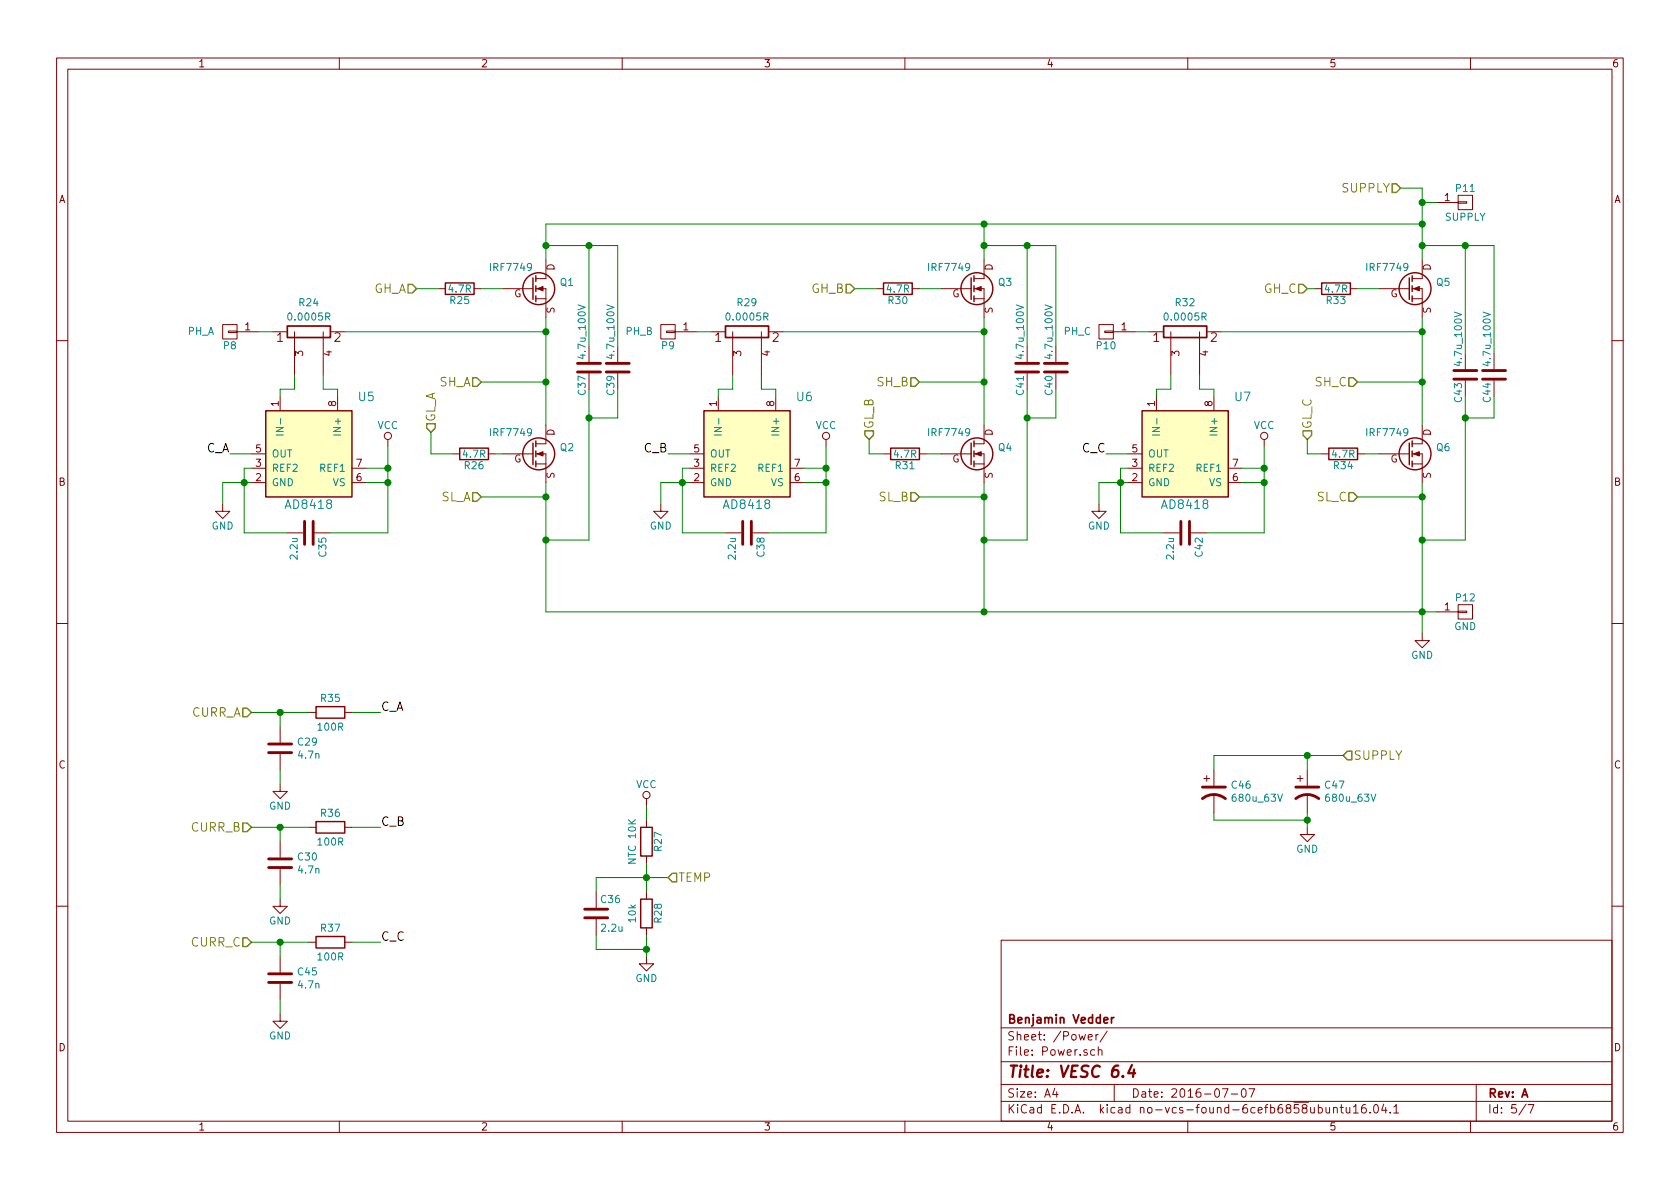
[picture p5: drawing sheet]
<svg xmlns="http://www.w3.org/2000/svg" width="297mm" height="210mm" viewBox="0 0 297 210" stroke-linecap="round" stroke-linejoin="round" font-family="sans-serif">
<g fill="none" stroke="#840000" stroke-width=".18">
<path d="M10 10.3h277v189.9h-277zM12 12.2h273v186.1h-273zM60 10.3v1.9M110 10.3v1.9M160 10.3v1.9M210 10.3v1.9M260 10.3v1.9M254 35.8h3.8M257.8 35.7h1.5v.2h-1.5zM257.8 34.5h2.5v2.6h-2.5zM39.4 57.4h2.5v2.5h-2.5zM40.4 58.5h1.5v.3h-1.5z"/>
<path d="M41.9 58.7h3.8M48.3 58.7h2.5M52.1 58.7v7.6M57.1 58.7v7.6M58.4 58.7h2.6M77.5 51h1.2M83.8 51h1.3M88.9 51h5.3M94.7 51h1.8v5.1M94.7 52.8h1.8M96.5 46v3.3h-1.8M116.8 57.4h2.6v2.5h-2.6z"/>
<path d="M117.9 58.5h1.5v.3h-1.5zM119.4 58.7h3.8M125.7 58.7h2.6M129.5 58.7v7.6M134.6 58.7v7.6M135.9 58.7h2.5M154.9 51h1.3M161.3 51h1.3M166.4 51h5.3M172.2 51h1.8v5.1M172.2 52.8h1.8M174 46v3.3h-1.8"/>
<path d="M194.3 57.4h2.5v2.5h-2.5zM195.3 58.5h1.5v.3h-1.5zM196.8 58.7h3.9M203.2 58.7h2.5M207 58.7v7.6M212.1 58.7v7.6M213.4 58.7h2.5M232.4 51h1.3M238.8 51h1.2M243.8 51h5.4M249.7 51h1.8v5.1M249.7 52.8h1.8"/>
<path d="M251.5 46v3.3h-1.8M10 60.2h2M49.5 70.1v2.5M59.7 70.1v2.5M68.6 77.7v1.3M96.5 75.2v3.3h-1.8M104.1 61.2v2.8M109.2 61.2v2.8M127 70.1v2.5M137.2 70.1v2.5M146 77.7v1.3M174 75.2v3.3h-1.8"/>
<path d="M181.6 61.2v2.8M181.6 66v2.8M186.7 61.2v2.8M204.5 70.1v2.5M214.6 70.1v2.5M223.5 77.7v1.3M251.5 75.2v3.3h-1.8M259.1 62.5v2.8M264.2 62.5v2.8M285 60.2h2M39.4 89.1v1.3h1.2l-1.2 1.3-1.3-1.3h1.3M44.4 80.3h2.6"/>
<path d="M44.4 85.3h2.6M44.4 82.8h2.6M50.8 94.2h2.8M55.6 94.2h2.8M62.2 85.3h2.6M62.2 82.8h2.6M80 80.3h1.3M86.4 80.3h1.2M88.9 80.3h5.3M94.7 80.3h1.8v5M94.7 82h1.8M116.8 89.1v1.3h1.3l-1.3 1.3-1.2-1.3h1.2"/>
<path d="M121.9 80.3h2.6M121.9 85.3h2.6M121.9 82.8h2.6M128.3 94.2h2.8M133.1 94.2h2.8M139.7 85.3h2.5M139.7 82.8h2.5M156.2 80.3h1.3M162.6 80.3h1.2M166.4 80.3h5.3M172.2 80.3h1.8v5M172.2 82h1.8"/>
<path d="M194.3 89.1v1.3h1.3l-1.3 1.3-1.3-1.3h1.3M199.4 80.3h2.5M199.4 85.3h2.5M199.4 82.8h2.5M205.7 94.2h2.8M210.6 94.2h2.8M217.2 85.3h2.5M217.2 82.8h2.5M233.7 80.3h1.2M240 80.3h1.3M243.8 80.3h5.4M249.7 80.3h1.8v5"/>
<path d="M249.7 82h1.8M10 110.3h2M251.5 112v1.3h1.2l-1.2 1.2-1.3-1.2h1.3M254 108.2h3.8M257.8 108.1h1.5v.2h-1.5zM257.8 106.9h2.5v2.6h-2.5zM285 110.3h2M49.5 138.7v1.2h1.3l-1.3 1.3-1.2-1.3h1.2M49.5 128.5v2.8M49.5 133.3v2.8M54.6 126h1.3M61 126h1.2"/>
<path d="M212.9 137.7h1M213.4 137.2v1M214.6 136.1v2.8M229.4 137.7h1M229.9 137.2v1M231.1 136.1v2.8M49.5 159v1.3h1.3l-1.3 1.2-1.2-1.2h1.2M49.5 148.8v2.8M49.5 153.7v2.8M54.6 146.3h1.3M61 146.3h1.2M105.4 157.7v2.8"/>
<path d="M114.3 141.2v1.3M114.3 145v1.3M114.3 151.4v1.2M114.3 157.7v1.3M214.6 140.5v3.3M231.1 146.3v1.3h1.3l-1.3 1.2-1.2-1.2h1.2M231.1 140.5v3.3M10 160.2h2M49.5 179.3v1.3h1.3l-1.3 1.3-1.2-1.3h1.2M49.5 169.2v2.8M49.5 174v2.8M54.6 166.6h1.3"/>
<path d="M61 166.6h1.2M105.4 162.6v2.7M114.3 169.2v1.2h1.3l-1.3 1.3-1.3-1.3h1.3M114.3 164.1v1.2M177 166.3h108v32h-108zM285 160.2h2M60 198.3v1.9M110 198.3v1.9M160 198.3v1.9M177 194.8h108M177 191.8h108M177 187.8h108"/>
<path d="M177 181.8h108M186.5 192.5l-.4 1h1M186.8 193v1M192.4 183.4l.7-.1v-.3l-.5-.1-.2 .2 .1 .7h.6M193.5 185.7l-.4-.1-.3 .3 .1 .6 .2 .1 .4-.1M193.8 182.9v1M194.2 185.7h.1a.37 .37 0 0 1 .5 .1v.8M194.2 182.9l-.4 .2v.1M194.2 185.1v1.5M195.8 182.3l-1.3 2M197 191.8v3M210 198.3v1.9"/>
<path d="M216.1 192.5h1l-.6 1.5M217.7 193.5h1.1M219.6 192.7l.4-.2a.94 .94 0 0 1 0 1.5 .82 .82 0 0 1-.4-1.3zM220.8 192.5h1l-.6 1.5M233.1 195.9l.4-.1 .3 .3-.1 .6-.2 .1-.4-.1M233.1 195.3v1.5M234.4 195.8l.1 .9 .4 .1 .2-.1M235.1 195.8v1M235.8 196l.1-.1a.37 .37 0 0 1 .5 .1v.8M235.8 195.8v1M236.9 195.8h.6M237.2 195.3v1.3l.3 .2"/>
<path d="M238 195.8l.1 .9 .3 .1 .3-.1M238.7 195.8v1M239.3 195.8l.4-.5v1.5M239.3 196.8h.9M241.4 195.3a.62 .62 0 0 0-.7 .7l.1 .7 .2 .1 .5-.1 .1-.5-.2-.2-.4-.1-.3 .3M242.2 196.7v.1M243 195.5l.4-.2a.94 .94 0 0 1 0 1.5l-.5-.3v-.6zM244.7 195.2l-.4 1.1h.9M245 195.8v1M245.8 196.7v.1M246.4 195.8l.5-.5v1.5M246.4 196.8h.9"/>
<path d="M260 198.3v1.9M261 191.8v6.5M269.8 195.2l-1.2 2M270.2 195.3h1l-.6 1.5"/>
<circle cx="68.6" cy="77.1" r=".63"/>
<circle cx="146" cy="77.1" r=".63"/>
<circle cx="223.5" cy="77.1" r=".63"/>
<circle cx="114.3" cy="140.6" r=".63"/>
</g>
<path d="M200.1 188.3l-.6 1.5h1.2M200.5 189.1l-.2 1.3" fill="none" stroke="#840000" stroke-width=".41"/>
<path d="M50.8 57.7h7.6v2h-7.6zM128.3 57.7h7.6v2h-7.6zM205.7 57.7h7.7v2h-7.7zM196.5 179.9v1M197 179.9l-.5 .3M195.2 180.4l.7-.1-.1-.3-.4-.1-.2 .2v.7h.6" fill="none" stroke="#840000" stroke-width=".3"/>
<g fill="none" stroke="#840000" stroke-width=".25">
<path d="M78.7 50h5.1v2.1h-5.1zM94.2 49.1v3.9M94.7 48.8v1M94.7 50.5v1.1M94.7 52.3v1M156.2 50h5.1v2.1h-5.1zM171.7 49.1v3.9M172.2 48.8v1M172.2 50.5v1.1M172.2 52.3v1M233.7 50h5.1v2.1h-5.1zM249.2 49.1v3.9"/>
<path d="M249.7 48.8v1M249.7 50.5v1.1M249.7 52.3v1M47 72.6h15.2v15.3h-15.2zM81.3 79.2h5.1v2.1h-5.1zM94.2 78.4v3.8M94.7 78v1M94.7 79.8v1M124.5 72.6h15.2v15.3h-15.2zM157.5 79.2h5.1v2.1h-5.1zM171.7 78.4v3.8M172.2 78v1"/>
<path d="M172.2 79.8v1M201.9 72.6h15.3v15.3h-15.3zM234.9 79.2h5.1v2.1h-5.1zM249.2 78.4v3.8M249.7 78v1M249.7 79.8v1M94.7 81.5v1M172.2 81.5v1M249.7 81.5v1M55.9 125h5.1v2h-5.1zM55.9 145.3h5.1v2h-5.1zM113.3 159h2v5.1h-2z"/>
<path d="M113.3 146.3h2v5.1h-2zM55.9 165.6h5.1v2h-5.1z"/>
<circle cx="95.2" cy="51" r="2.82"/>
<circle cx="172.7" cy="51" r="2.82"/>
<circle cx="250.2" cy="51" r="2.82"/>
<circle cx="95.2" cy="80.3" r="2.82"/>
<circle cx="172.7" cy="80.3" r="2.82"/>
<circle cx="250.2" cy="80.3" r="2.82"/>
</g>
<g fill="none" stroke="#008400" stroke-width=".18">
<path d="M174 39.6v6.4M247.6 33.3h3.9v12.7M251.5 39.6h-155v6.4M251.5 35.8h2.5M45.7 58.7h2.6M61 58.7h35.5M73.7 51h3.8M85.1 51h3.8M96.5 56.1v19.1M96.5 43.4h12.7v17.8M104.1 43.4v17.8M123.2 58.7h2.5"/>
<path d="M138.4 58.7h35.6M151.1 51h3.8M162.6 51h3.8M174 56.1v19.1M174 43.4h12.7v17.8M181.6 43.4v17.8M200.7 58.7h2.5M215.9 58.7h35.6M231.1 51h1.3M240 51h3.8M251.5 56.1v19.1M251.5 43.4h12.7v19.1"/>
<path d="M259.1 43.4v19.1M52.1 66.3v2.5h-2.6v1.3M57.1 66.3v2.5h2.6v1.3M68.6 79v15.2h-10.2M76.2 76.4v3.9h3.8M85.1 67.6h11.4M104.1 68.8v26.7h-7.6M109.2 68.8v5.1h-5.1M129.5 66.3v2.5h-2.5v1.3M134.6 66.3v2.5h2.6v1.3M146 79v15.2h-10.1M153.7 77.7v2.6h2.5"/>
<path d="M162.6 67.6h11.4M181.6 68.8v26.7h-7.6M186.7 68.8v5.1h-5.1M207 66.3v2.5h-2.5v1.3M212.1 66.3v2.5h2.5v1.3M223.5 79v15.2h-10.1M231.1 77.7v2.6h2.6M240 67.6h11.5M259.1 70.1v25.4h-7.6M264.2 70.1v3.8h-5.1M40.6 80.3h3.8M44.4 85.3h-5v3.8"/>
<path d="M44.4 82.8h-1.2v11.4h7.6M64.8 85.3h3.8M64.8 82.8h3.8M85.1 87.9h11.4M87.6 80.3h1.3M96.5 85.3v22.9h157.5M118.1 80.3h3.8M121.9 85.3h-5.1v3.8M121.9 82.8h-1.3v11.4h7.7M142.2 85.3h3.8M142.2 82.8h3.8M162.6 87.9h11.4"/>
<path d="M163.8 80.3h2.6M174 85.3v22.9M195.6 80.3h3.8M199.4 85.3h-5.1v3.8M199.4 82.8h-1.3v11.4h7.6M219.7 85.3h3.8M219.7 82.8h3.8M240 87.9h11.5M241.3 80.3h2.5M251.5 85.3v26.7M44.4 126h10.2M49.5 126v2.5"/>
<path d="M49.5 136.1v2.6M62.2 126h5.1M231.1 133.6v2.5M237.5 133.6h-22.9v2.5M44.4 146.3h10.2M49.5 146.3v2.5M49.5 156.5v2.5M62.2 146.3h5.1M114.3 142.5v2.5M114.3 152.6v5.1M118.1 155.2h-12.7v2.5M214.6 143.8v1.2h16.5"/>
<path d="M231.1 143.8v2.5M44.4 166.6h10.2M49.5 166.6v2.6M49.5 176.8v2.5M62.2 166.6h5.1M105.4 165.3v2.6h8.9M114.3 165.3v3.9"/>
</g>
<g fill="#008400" stroke="#008400" stroke-width=".25">
<circle cx="251.5" cy="67.6" r=".51"/>
<circle cx="251.5" cy="87.9" r=".51"/>
<circle cx="174" cy="58.7" r=".51"/>
<circle cx="174" cy="67.6" r=".51"/>
<circle cx="174" cy="87.9" r=".51"/>
<circle cx="96.5" cy="67.6" r=".51"/>
<circle cx="96.5" cy="87.9" r=".51"/>
<circle cx="174" cy="108.2" r=".51"/>
<circle cx="174" cy="39.6" r=".51"/>
<circle cx="96.5" cy="95.5" r=".51"/>
<circle cx="96.5" cy="43.4" r=".51"/>
<circle cx="174" cy="43.4" r=".51"/>
<circle cx="174" cy="95.5" r=".51"/>
<circle cx="251.5" cy="43.4" r=".51"/>
<circle cx="251.5" cy="95.5" r=".51"/>
<circle cx="251.5" cy="39.6" r=".51"/>
<circle cx="251.5" cy="108.2" r=".51"/>
<circle cx="251.5" cy="35.8" r=".51"/>
<circle cx="114.3" cy="155.2" r=".51"/>
<circle cx="114.3" cy="167.9" r=".51"/>
<circle cx="120.7" cy="85.3" r=".51"/>
<circle cx="146.1" cy="85.3" r=".51"/>
<circle cx="146.1" cy="82.8" r=".51"/>
<circle cx="43.2" cy="85.3" r=".51"/>
<circle cx="68.6" cy="85.3" r=".51"/>
<circle cx="68.6" cy="82.8" r=".51"/>
<circle cx="96.5" cy="58.7" r=".51"/>
<circle cx="198.1" cy="85.3" r=".51"/>
<circle cx="223.5" cy="85.3" r=".51"/>
<circle cx="223.5" cy="82.8" r=".51"/>
<circle cx="251.5" cy="58.7" r=".51"/>
<circle cx="104.1" cy="73.9" r=".51"/>
<circle cx="181.6" cy="73.9" r=".51"/>
<circle cx="259.1" cy="73.9" r=".51"/>
<circle cx="259.1" cy="43.4" r=".51"/>
<circle cx="181.6" cy="43.4" r=".51"/>
<circle cx="104.1" cy="43.4" r=".51"/>
<circle cx="49.5" cy="126" r=".51"/>
<circle cx="49.5" cy="146.3" r=".51"/>
<circle cx="49.5" cy="166.6" r=".51"/>
<circle cx="231.1" cy="133.6" r=".51"/>
<circle cx="231.1" cy="145" r=".51"/>
</g>
<g fill="none" stroke="#840000" stroke-width=".51">
<path d="M102.1 65.8h4.1M102.1 64.3h4.1M107.2 65.8h4.1M107.2 64.3h4.1M179.6 65.8h4M179.6 64.3h4M184.7 65.8h4M184.7 64.3h4M257 67.1h4.1M257 65.5h4.1M262.1 67.1h4.1M262.1 65.5h4.1"/>
<path d="M53.8 92.2v4.1M55.4 92.2v4.1M131.3 92.2v4.1M132.8 92.2v4.1M208.8 92.2v4.1M210.3 92.2v4.1M47.5 133.1h4.1M47.5 131.6h4.1M212.6 139.2h4.1M229.1 139.2h4.1M47.5 153.4h4.1M47.5 151.9h4.1"/>
<path d="M212.6 141.2a3.3 3.3 0 0 1 4.1 0M229.1 141.2a3.3 3.3 0 0 1 4.1 0M47.5 173.7h4.1M47.5 172.2h4.1M103.4 162.3h4M103.4 160.8h4"/>
</g>
<path d="M102.2 53.9l1.3 .5-1.3 .4M107.3 53.9l1.3 .5-1.3 .4M179.7 53.9l1.2 .5-1.2 .4M184.8 53.9l1.2 .5-1.2 .4M257.1 55.2l1.3 .4-1.3 .5M262.2 55.2l1.3 .4-1.3 .5M48.8 76.9h1.3M59 76.9h1.2M126.3 76.9h1.3M136.4 76.9h1.3M203.8 76.9h1.2M213.9 76.9h1.3" fill="none" stroke="#008484" stroke-width=".18"/>
<g fill="#ffffc2" stroke="#ffffc2" stroke-width=".18">
<path d="M124.5 72.6h15.2v15.3h-15.2z"/>
<path d="M47 72.6h15.2v15.3h-15.2z"/>
<path d="M201.9 72.6h15.3v15.3h-15.3z"/>
</g>
<g fill="none" stroke="#848400" stroke-width=".25">
<path d="M246.1 32.5h.8l.7 .8-.7 .7h-.8zM72.1 50.3h.8l.8 .7-.8 .8h-.8zM149.6 50.3h.8l.7 .7-.7 .8h-.8zM229.6 50.3h.8l.7 .7-.7 .8h-.8zM75.4 74.9h1.6v.8l-.8 .7-.8-.7zM83.6 66.8h.7l.8 .8-.8 .7h-.7zM152.9 76.2h1.5v.8l-.7 .7-.8-.7zM161 66.8h.8l.8 .8-.8 .7h-.8zM230.4 76.2h1.5v.8l-.8 .7-.7-.7zM238.5 66.8h.8l.7 .8-.7 .7h-.8zM83.6 87.1h.7l.8 .8-.8 .7h-.7zM161 87.1h.8l.8 .8-.8 .7h-.8z"/>
<path d="M238.5 87.1h.8l.7 .8-.7 .7h-.8zM42.9 125.2h.8l.7 .8-.7 .7h-.8zM238.3 132.8h.7v1.6h-.7l-.8-.8zM42.9 145.5h.8l.7 .8-.7 .8h-.8zM118.9 154.4h.7v1.6h-.7l-.8-.8zM42.9 165.9h.8l.7 .7-.7 .8h-.8z"/>
</g>
<g fill="#840000" stroke="#840000" stroke-width=".18">
<path d="M95 51l1-.3v.7z"/>
<path d="M95 80.3l1-.4v.7z"/>
<path d="M172.5 51l1-.3v.7z"/>
<path d="M172.5 80.3l1-.4v.7z"/>
<path d="M249.9 51l1.1-.3v.7z"/>
<path d="M249.9 80.3l1.1-.4v.7z"/>
</g>
<text font-size="2.8" fill="#840000" x="178" y="190.5">Title: VESC 6.4</text>
<g font-size="2.1" fill="#848400">
<text x="237.4" y="34">SUPPLY</text>
<text x="66" y="51.8">GH_A</text>
<text x="143.5" y="51.8">GH_B</text>
<text x="223.5" y="51.8">GH_C</text>
<text x="77.6" y="68.3">SH_A</text>
<text x="155.1" y="68.3">SH_B</text>
<text x="232.6" y="68.3">SH_C</text>
<text x="77" y="74.7" transform="rotate(-90 77 74.7)">GL_A</text>
<text x="154.4" y="75.9" transform="rotate(-90 154.4 75.9)">GL_B</text>
<text x="231.9" y="75.9" transform="rotate(-90 231.9 75.9)">GL_C</text>
<text x="77.9" y="88.6">SL_A</text>
<text x="155.3" y="88.6">SL_B</text>
<text x="232.8" y="88.6">SL_C</text>
<text x="33.8" y="126.7">CURR_A</text>
<text x="239.3" y="134.4">SUPPLY</text>
<text x="33.8" y="147.1">CURR_B</text>
<text x="119.9" y="156">TEMP</text>
<text x="33.8" y="167.4">CURR_C</text>
</g>
<g font-size="2.1" fill="#840000">
<text x="48.9" y="60.4">1</text>
<text x="59.1" y="60.4">2</text>
<text x="126.4" y="60.4">1</text>
<text x="136.6" y="60.4">2</text>
<text x="203.9" y="60.4">1</text>
<text x="214" y="60.4">2</text>
<text x="178" y="184">Sheet: /Power/</text>
<text x="178" y="181">Benjamin Vedder</text>
<text x="178" y="186.7">File: Power.sch</text>
<text x="178" y="196.9">KiCad E.D.A. kicad no-vcs-found-6cefb6858ubuntu16.04.1</text>
<text x="178" y="194.1">Size: A4</text>
<text x="200" y="194.1">Date: 2016-07-07</text>
<text x="263" y="194.1">Rev: A</text>
<text x="263" y="196.9">Id: 5/7</text>
</g>
<g font-size="2.1" fill="#008484">
<text x="63.4" y="70.9">U5</text>
<text x="140.9" y="70.9">U6</text>
<text x="218.4" y="70.9">U7</text>
<text x="50.7" y="90">AD8418</text>
<text x="128.2" y="90">AD8418</text>
<text x="205.7" y="90">AD8418</text>
</g>
<g font-size="2.1">
<text x="36.4" y="80">C_A</text>
<text x="113.9" y="80">C_B</text>
<text x="191.3" y="80">C_C</text>
<text x="67.3" y="125.7">C_A</text>
<text x="67.3" y="146">C_B</text>
<text x="67.3" y="166.4">C_C</text>
</g>
<g font-size="1.8" fill="#840000">
<text x="35" y="11.9">1</text>
<text x="85" y="11.9">2</text>
<text x="135" y="11.9">3</text>
<text x="185" y="11.9">4</text>
<text x="235" y="11.9">5</text>
<text x="285" y="11.9">6</text>
<text x="10.4" y="35.9">A</text>
<text x="255.4" y="35.6">1</text>
<text x="285.4" y="35.9">A</text>
<text x="98" y="47.9" transform="rotate(-90 98 47.9)">D</text>
<text x="175.5" y="47.9" transform="rotate(-90 175.5 47.9)">D</text>
<text x="253" y="47.9" transform="rotate(-90 253 47.9)">D</text>
<text x="90.9" y="52.6">G</text>
<text x="168.4" y="52.6">G</text>
<text x="245.8" y="52.6">G</text>
<text x="43.3" y="58.4">1</text>
<text x="98" y="55.4" transform="rotate(-90 98 55.4)">S</text>
<text x="120.8" y="58.4">1</text>
<text x="175.5" y="55.4" transform="rotate(-90 175.5 55.4)">S</text>
<text x="198.3" y="58.4">1</text>
<text x="253" y="55.4" transform="rotate(-90 253 55.4)">S</text>
<text x="53.6" y="63" transform="rotate(-90 53.6 63)">3</text>
<text x="58.7" y="63" transform="rotate(-90 58.7 63)">4</text>
<text x="131.1" y="63" transform="rotate(-90 131.1 63)">3</text>
<text x="136.1" y="63" transform="rotate(-90 136.1 63)">4</text>
<text x="208.5" y="63" transform="rotate(-90 208.5 63)">3</text>
<text x="213.6" y="63" transform="rotate(-90 213.6 63)">4</text>
<text x="49.3" y="71.9" transform="rotate(-90 49.3 71.9)">1</text>
<text x="59.4" y="71.9" transform="rotate(-90 59.4 71.9)">8</text>
<text x="126.7" y="71.9" transform="rotate(-90 126.7 71.9)">1</text>
<text x="136.9" y="71.9" transform="rotate(-90 136.9 71.9)">8</text>
<text x="204.2" y="71.9" transform="rotate(-90 204.2 71.9)">1</text>
<text x="214.4" y="71.9" transform="rotate(-90 214.4 71.9)">8</text>
<text x="98" y="77.1" transform="rotate(-90 98 77.1)">D</text>
<text x="175.5" y="77.1" transform="rotate(-90 175.5 77.1)">D</text>
<text x="253" y="77.1" transform="rotate(-90 253 77.1)">D</text>
<text x="45.2" y="82.5">3</text>
<text x="45.2" y="80">5</text>
<text x="63" y="82.5">7</text>
<text x="90.9" y="81.8">G</text>
<text x="122.7" y="82.5">3</text>
<text x="122.7" y="80">5</text>
<text x="140.5" y="82.5">7</text>
<text x="168.4" y="81.8">G</text>
<text x="200.2" y="82.5">3</text>
<text x="200.2" y="80">5</text>
<text x="218" y="82.5">7</text>
<text x="245.8" y="81.8">G</text>
<text x="10.4" y="85.9">B</text>
<text x="45.2" y="85.1">2</text>
<text x="63" y="85.1">6</text>
<text x="98" y="84.7" transform="rotate(-90 98 84.7)">S</text>
<text x="122.7" y="85.1">2</text>
<text x="140.5" y="85.1">6</text>
<text x="175.5" y="84.7" transform="rotate(-90 175.5 84.7)">S</text>
<text x="200.2" y="85.1">2</text>
<text x="218" y="85.1">6</text>
<text x="253" y="84.7" transform="rotate(-90 253 84.7)">S</text>
<text x="285.4" y="85.9">B</text>
<text x="255.4" y="107.9">1</text>
<text x="10.4" y="135.9">C</text>
<text x="285.4" y="135.9">C</text>
<text x="10.4" y="185.9">D</text>
<text x="285.4" y="185.9">D</text>
<text x="35" y="199.9">1</text>
<text x="85" y="199.9">2</text>
<text x="135" y="199.9">3</text>
<text x="185" y="199.9">4</text>
<text x="235" y="199.9">5</text>
<text x="285" y="199.9">6</text>
</g>
<g font-size="1.8" fill="#008484">
<text x="257.5" y="34">P11</text>
<text x="255.5" y="39">SUPPLY</text>
<text x="86.9" y="47.9">IRF7749</text>
<text x="164.4" y="47.9">IRF7749</text>
<text x="241.9" y="47.9">IRF7749</text>
<text x="79.4" y="51.7">4.7R</text>
<text x="79.7" y="53.8">R25</text>
<text x="99.1" y="50.6">Q1</text>
<text x="156.9" y="51.7">4.7R</text>
<text x="157.1" y="53.8">R30</text>
<text x="176.6" y="50.6">Q3</text>
<text x="234.4" y="51.7">4.7R</text>
<text x="234.6" y="53.8">R33</text>
<text x="254" y="50.6">Q5</text>
<text x="33.2" y="59.2">PH_A</text>
<text x="51.3" y="56.7">0.0005R</text>
<text x="53" y="54.1">R24</text>
<text x="110.7" y="59.2">PH_B</text>
<text x="128.8" y="56.7">0.0005R</text>
<text x="130.4" y="54.1">R29</text>
<text x="188.1" y="59.2">PH_C</text>
<text x="206.2" y="56.7">0.0005R</text>
<text x="207.9" y="54.1">R32</text>
<text x="39.6" y="61.8">P8</text>
<text x="103.6" y="63.1" transform="rotate(-90 103.6 63.1)">4.7u_100V</text>
<text x="108.6" y="63.1" transform="rotate(-90 108.6 63.1)">4.7u_100V</text>
<text x="117" y="61.8">P9</text>
<text x="181" y="63.1" transform="rotate(-90 181 63.1)">4.7u_100V</text>
<text x="186.1" y="63.1" transform="rotate(-90 186.1 63.1)">4.7u_100V</text>
<text x="194" y="61.8">P10</text>
<text x="258.5" y="64.3" transform="rotate(-90 258.5 64.3)">4.7u_100V</text>
<text x="263.6" y="64.3" transform="rotate(-90 263.6 64.3)">4.7u_100V</text>
<text x="103.6" y="69.8" transform="rotate(-90 103.6 69.8)">C37</text>
<text x="108.6" y="69.8" transform="rotate(-90 108.6 69.8)">C39</text>
<text x="181" y="69.8" transform="rotate(-90 181 69.8)">C41</text>
<text x="186.1" y="69.8" transform="rotate(-90 186.1 69.8)">C40</text>
<text x="258.5" y="71.1" transform="rotate(-90 258.5 71.1)">C43</text>
<text x="263.6" y="71.1" transform="rotate(-90 263.6 71.1)">C44</text>
<text x="50.2" y="76" transform="rotate(-90 50.2 76)">IN-</text>
<text x="60.3" y="76.4" transform="rotate(-90 60.3 76.4)">IN+</text>
<text x="66.7" y="75.9">VCC</text>
<text x="86.9" y="77.1">IRF7749</text>
<text x="127.6" y="76" transform="rotate(-90 127.6 76)">IN-</text>
<text x="137.8" y="76.4" transform="rotate(-90 137.8 76.4)">IN+</text>
<text x="144.2" y="75.9">VCC</text>
<text x="164.4" y="77.1">IRF7749</text>
<text x="205.1" y="76" transform="rotate(-90 205.1 76)">IN-</text>
<text x="215.3" y="76.4" transform="rotate(-90 215.3 76.4)">IN+</text>
<text x="221.7" y="75.9">VCC</text>
<text x="241.9" y="77.1">IRF7749</text>
<text x="48" y="83.4">REF2</text>
<text x="48" y="80.9">OUT</text>
<text x="56.7" y="83.4">REF1</text>
<text x="82" y="80.9">4.7R</text>
<text x="82.2" y="83">R26</text>
<text x="99.1" y="79.8">Q2</text>
<text x="125.5" y="83.4">REF2</text>
<text x="125.5" y="80.9">OUT</text>
<text x="134.2" y="83.4">REF1</text>
<text x="158.2" y="80.9">4.7R</text>
<text x="158.4" y="83">R31</text>
<text x="176.6" y="79.8">Q4</text>
<text x="202.9" y="83.4">REF2</text>
<text x="202.9" y="80.9">OUT</text>
<text x="211.6" y="83.4">REF1</text>
<text x="235.6" y="80.9">4.7R</text>
<text x="235.9" y="83">R34</text>
<text x="254" y="79.8">Q6</text>
<text x="48" y="86">GND</text>
<text x="58.9" y="86">VS</text>
<text x="125.5" y="86">GND</text>
<text x="136.3" y="86">VS</text>
<text x="202.9" y="86">GND</text>
<text x="213.8" y="86">VS</text>
<text x="37.4" y="93.6">GND</text>
<text x="114.9" y="93.6">GND</text>
<text x="192.4" y="93.6">GND</text>
<text x="52.6" y="98.8" transform="rotate(-90 52.6 98.8)">2.2u</text>
<text x="57.7" y="98.4" transform="rotate(-90 57.7 98.4)">C35</text>
<text x="130.1" y="98.8" transform="rotate(-90 130.1 98.8)">2.2u</text>
<text x="135.2" y="98.4" transform="rotate(-90 135.2 98.4)">C38</text>
<text x="207.6" y="98.8" transform="rotate(-90 207.6 98.8)">2.2u</text>
<text x="212.6" y="98.4" transform="rotate(-90 212.6 98.4)">C42</text>
<text x="257.5" y="106.3">P12</text>
<text x="257.1" y="111.4">GND</text>
<text x="249.5" y="116.5">GND</text>
<text x="56.8" y="124.1">R35</text>
<text x="52.7" y="131.8">C29</text>
<text x="56.3" y="129.2">100R</text>
<text x="52.9" y="134.2">4.7n</text>
<text x="47.6" y="143.2">GND</text>
<text x="112.4" y="139.4">VCC</text>
<text x="217.8" y="139.5">C46</text>
<text x="218.2" y="141.8">680u_63V</text>
<text x="234.3" y="139.5">C47</text>
<text x="234.7" y="141.8">680u_63V</text>
<text x="56.3" y="149.5">100R</text>
<text x="56.8" y="144.4">R36</text>
<text x="52.7" y="152.2">C30</text>
<text x="52.9" y="154.5">4.7n</text>
<text x="112.4" y="152.5" transform="rotate(-90 112.4 152.5)">NTC 10K</text>
<text x="117" y="150.5" transform="rotate(-90 117 150.5)">R27</text>
<text x="229.2" y="150.8">GND</text>
<text x="106.3" y="159.7">C36</text>
<text x="47.6" y="163.5">GND</text>
<text x="56.8" y="164.8">R37</text>
<text x="106.5" y="164.8">2.2u</text>
<text x="112.4" y="163" transform="rotate(-90 112.4 163)">10k</text>
<text x="117" y="163.1" transform="rotate(-90 117 163.1)">R28</text>
<text x="52.7" y="172.5">C45</text>
<text x="56.3" y="169.8">100R</text>
<text x="112.3" y="173.7">GND</text>
<text x="52.9" y="174.8">4.7n</text>
<text x="47.6" y="183.8">GND</text>
</g>
</svg>
